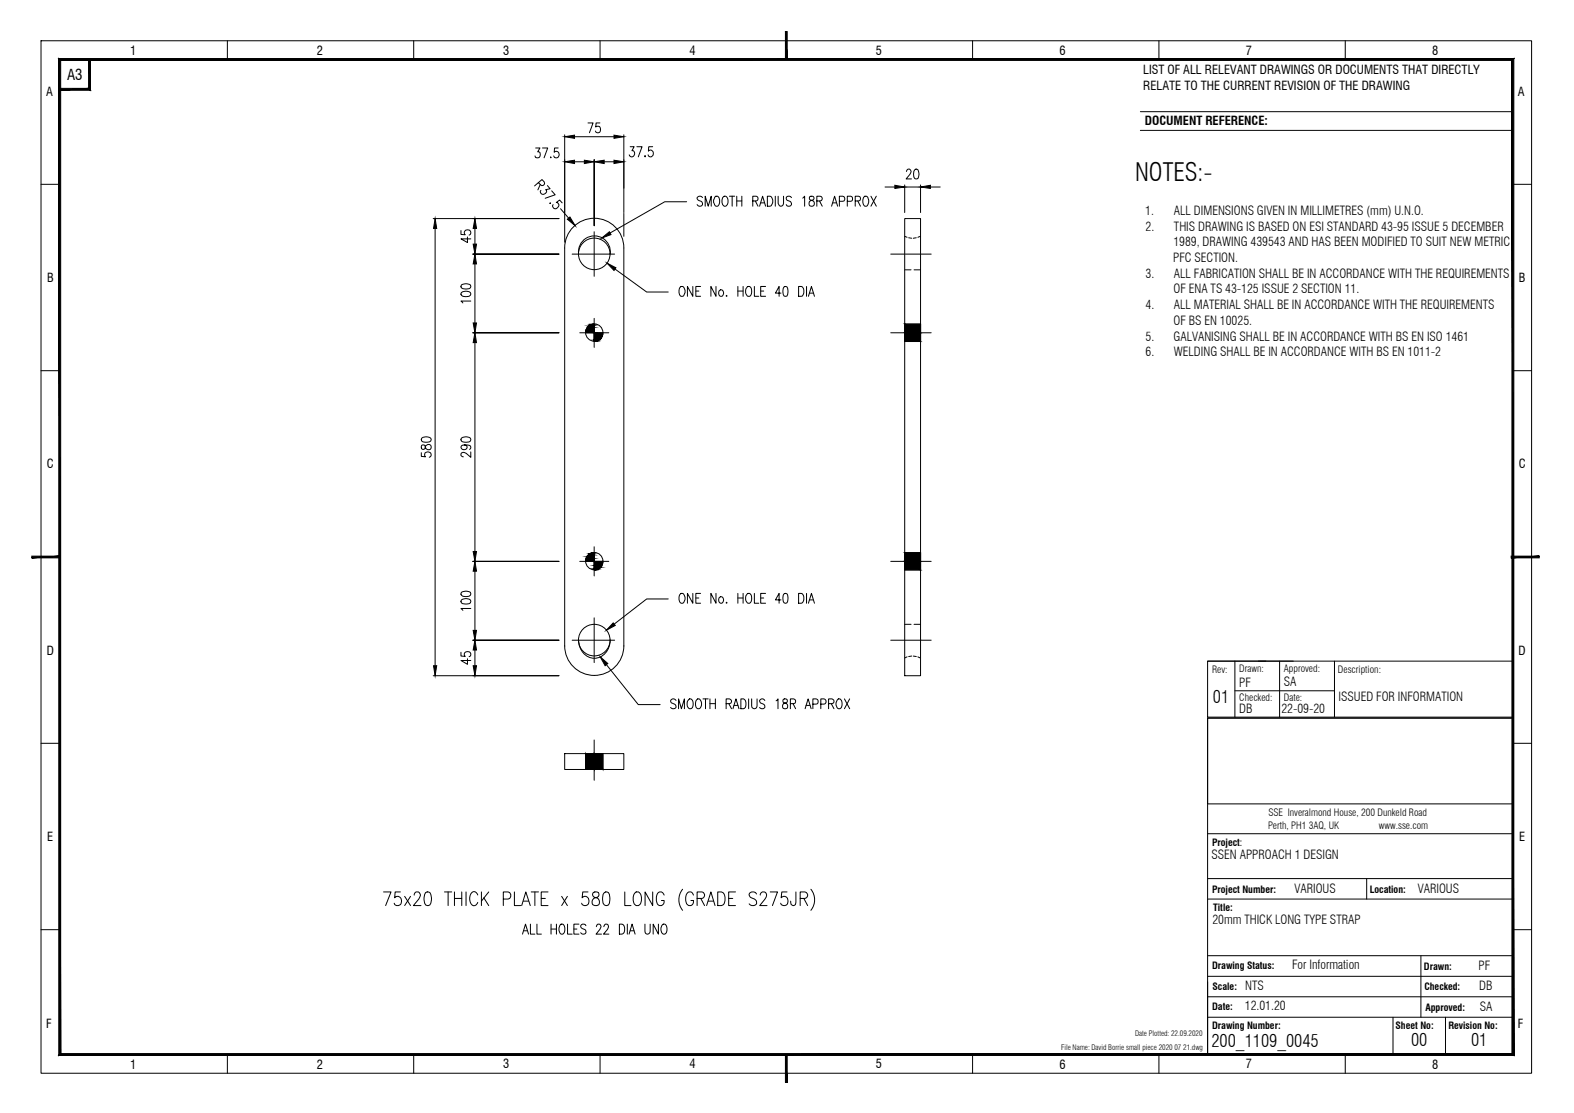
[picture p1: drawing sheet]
<svg xmlns="http://www.w3.org/2000/svg" width="420mm" height="297mm" viewBox="0 0 420 297" stroke-linecap="round" stroke-linejoin="round" font-family="sans-serif">
<!-- layer: Border -->
<g fill="none" stroke="#000" stroke-width=".27">
<path d="M304.4 29.8h99.4M304.4 34.8h99.4M322.4 176.4h81.4M345.2 176.4h-22.8v15h81.4M356.2 176.4v15M403.8 191.6h-81.4v89.8h81.4M403.8 213.5v18.1M322.4 222.5h81.4M322.4 234.5h81.4M322.4 239.9h81.4M364.8 234.5v5.4M322.4 255.1h81.4"/>
<path d="M379.3 255.1v16.4M322.4 260.6h81.4M322.4 266h81.4M322.4 271.5h81.4M371.8 271.5v9.9M385.9 271.5v9.9"/>
</g>
<!-- layer: Border Grid -->
<g fill="none" stroke="#000" stroke-width=".27">
<path d="M11 10.9h397.8v275.5h-397.8zM60.7 10.9v5M110.4 10.9v5M160.2 10.9v5M259.6 10.9v5M309.4 10.9v5M359.1 10.9v5M11 49.2h4.9M403.8 49.2h5M11 98.9h4.9M403.8 98.9h5M11 198.4h4.9"/>
<path d="M403.8 198.4h5M11 248.1h4.9M403.8 248.1h5M60.7 281.4v5M110.4 281.4v5M160.2 281.4v5M259.6 281.4v5M309.4 281.4v5M359.1 281.4v5"/>
</g>
<!-- layer: Border -->
<g fill="#000" stroke="#000" stroke-width=".27">
<path d="M15.7 15.6l.5 .5 387.9-.5zM16.2 16.1l387.9-.5-.5 .5zM404.1 15.6l-.5 .5 .5 265.6zM403.6 16.1l.5 265.6-.5-.5zM15.7 281.7h388.4l-.5-.5zM16.2 281.2h387.4l-387.9 .5zM15.7 15.6v266.1l.5-.5zM15.7 15.6l.5 .5v265.1z"/>
<path d="M15.9 23.6v.5l7.8-.5zM15.9 24.1l7.8-.5 .5 .5zM23.7 15.9v7.7l.5 .5zM23.7 15.9h.5v8.2z"/>
</g>
<!-- layer: 0 -->
<g fill="#000" stroke="#000" stroke-width=".27">
<path d="M209.7 8.4v7.5h.4zM209.7 8.4h.4v7.5z"/>
<path d="M8.5 148.9h7.4v-.5zM8.5 148.4h7.4l-7.4 .5z"/>
<path d="M403.4 148.9h7.5v-.5zM403.4 148.4h7.5l-7.5 .5z"/>
<path d="M209.7 281.4v7.5h.4zM209.7 281.4h.4v7.5z"/>
</g>
<path d="M329.6 176.4v15M335.9 176.4h2M341.6 176.4v15M403.8 176.4v15M322.4 191.6h81.4v22.9h-81.4zM329.6 184.4h26.6" fill="none" stroke="#000" stroke-width=".27"/>
<!-- layer: PDF6_EL-Steel -->
<g fill="none" stroke="#000" stroke-width=".27">
<path d="M241.5 58.3h4.2v122h-4.2zM150.7 66.1a7.9 7.9 0 0 1 7.9-7.8 7.9 7.9 0 0 1 7.9 7.8M150.7 66.2v106.2M166.5 66.2v106.2M241.5 63.1l.6 .2M241.5 72h1.7M242.6 63.5l.8 .1M244 72h1.7M244.6 63.5l-.8 .1M245.6 63.1l-.6 .2M241.5 86.5h4.2v4.6h-4.2zM241.5 147.5h4.2v4.6h-4.2z"/>
<path d="M150.7 172.4a7.9 7.9 0 0 0 7.9 7.9 7.9 7.9 0 0 0 7.9-7.9M241.5 166.6h1.7M242.1 175.3l-.6 .3M243.4 175.1l-.8 .1M243.8 175.1l.8 .1M244 166.6h1.7M245 175.3l.6 .3M150.7 201.1h15.8v4.3h-15.8zM156.3 201.1h4.6v4.3h-4.6z"/>
</g>
<!-- layer: PDF6_Text -->
<g fill="none" stroke="#000" stroke-width=".27">
<path d="M102.4 238h2l-1.5 3.7M106.9 238h-1.4l-.1 1.6a1.07 1.07 0 0 1 1.3-.2 1.07 1.07 0 0 1 .5 1.3 1.01 1.01 0 0 1-.8 1 1.01 1.01 0 0 1-1.2-.7M108 239.2l1.6 2.5M109.6 239.2l-1.6 2.5M110.6 238.9l.5-.9 .8 .2a1.15 1.15 0 0 1-.1 1.7l-1.5 1.8h2.1M113.6 238.2l.7-.2a1.84 1.84 0 0 1 .9 2.2l-.2 .8a.88 .88 0 0 1-1.4 .5 3.3 3.3 0 0 1 0-3.3zM118.6 238h2M119.6 238v3.7M121.3 238v3.7M121.3 239.8h2M123.3 238v3.7M124.4 238v3.7"/>
<path d="M127.5 238.9a1.01 1.01 0 0 0-1-.9 1.01 1.01 0 0 0-1 .9 2.07 2.07 0 0 0 1 2.8 1.17 1.17 0 0 0 1-.9M128.5 238v3.7M129.1 239.6l1.4 2.1M130.5 238l-2 2.5M134.4 239.9h1.2a.98 .98 0 0 0 .8-.9 .98 .98 0 0 0-.8-1h-1.2v3.7M137.3 238v3.7h1.7M141.8 238h1.9M142.8 238v3.7M144.5 239.8h1.1M146.3 238h-1.8v3.7h1.8M149.9 239.2l1.6 2.5M151.5 239.2l-1.6 2.5"/>
<path d="M157 238h-1.4l-.2 1.6a1.06 1.06 0 0 1 1.4-.2 1.06 1.06 0 0 1 .4 1.3 1.01 1.01 0 0 1-.8 1 1.01 1.01 0 0 1-1.1-.7M158.4 238.2a.8 .8 0 0 0 .2 1.2 1.19 1.19 0 0 1 1.4 .8 1.19 1.19 0 0 1-.7 1.5 1.06 1.06 0 0 1-1.3-.8 1.06 1.06 0 0 1 .9-1.3l.6-.2a.74 .74 0 0 0 .4-.7 .74 .74 0 0 0-.6-.7zM161.3 238.2l.7-.2a1.76 1.76 0 0 1 .8 2.2l-.4 1.3-.7 .2a1.63 1.63 0 0 1-.8-2.1l.1-.9zM166.8 238v3.7h1.6M169.6 238.2l.2-.2a1.62 1.62 0 0 1 1.4 2.3 1.1 1.1 0 0 1-.6 1.2 1.1 1.1 0 0 1-1.3-.3 2.83 2.83 0 0 1 .3-3zM174.2 238v3.7l-2-3.7v3.7M177.3 238.9a.98 .98 0 0 0-1-.9 .98 .98 0 0 0-1 .9 2.23 2.23 0 0 0 .8 2.8 1.07 1.07 0 0 0 1.2-1.4h-.7M182.2 237.3a4.5 4.5 0 0 0 0 5.6M185.1 238.9a.98 .98 0 0 0-1-.9 .98 .98 0 0 0-.9 .9 2.23 2.23 0 0 0 .7 2.8 1.05 1.05 0 0 0 1.2-1.4h-.7M186.1 239.8h1.3a.89 .89 0 0 0 .7-.9 .89 .89 0 0 0-.7-.9h-1.3v3.7M187.1 239.8l1 1.9M191.6 238h1a2.29 2.29 0 0 1 .4 3.5l-1.4 .2z"/>
<path d="M194.5 239.8h1.1M196.3 238h-1.8v3.7h1.8M202 238.6a1.05 1.05 0 0 0-1.1-.6 1.05 1.05 0 0 0-.9 .9l.6 .7a1.6 1.6 0 0 1 1.4 1.1v.5a1.24 1.24 0 0 1-2 0M202.9 238.9v-.2a.88 .88 0 0 1 1.5-.5 1.22 1.22 0 0 1-.2 1.7l-1.4 1.8h2M205.6 238h1.9l-1.3 3.7M210.1 238h-1.4l-.2 1.6a1.06 1.06 0 0 1 1.4-.2 1.06 1.06 0 0 1 .4 1.3 1.01 1.01 0 0 1-.8 1 1.01 1.01 0 0 1-1.1-.7M212.5 238l-.2 3.4a.68 .68 0 0 1-1.1 0l-.1-.9M213.6 239.8h1.3a.88 .88 0 0 0 .7-.9 .88 .88 0 0 0-.7-.9h-1.3v3.7M214.6 239.8l1 1.9M216.5 237.3a4.5 4.5 0 0 1 0 5.6M139.3 241.7l1.1-3.7 1.1 3.7M139.5 249.3l.8-2.7 .8 2.7"/>
<path d="M139.7 240.5h1.4M139.8 248.4h1M141.6 246.6v2.7h1.2M143.3 246.6v2.7h1.2M147.1 246.6v2.7M147.1 247.9h1.4M148.5 246.6v2.7M149.6 246.8l.2-.2a1.29 1.29 0 0 1 .9 2.1 .7 .7 0 0 1-1.1 .5l-.4-.9v-.6zM151.5 246.6v2.7h1.2M153.2 247.9h.8M154.5 246.6h-1.3v2.7h1.3M156.4 247.1a.7 .7 0 0 0-.9-.5 .7 .7 0 0 0-.4 .9l.9 .5a.68 .68 0 0 1 .4 .9 .68 .68 0 0 1-.9 .4l-.5-.4"/>
<path d="M159.2 247.3l.4-.7h.4l.3 .3a.86 .86 0 0 1-.2 1.1l-1 1.3h1.5M161.2 247.3v-.1a.66 .66 0 0 1 1-.4l.2 .6-.2 .6-1.1 1.3h1.4M165.3 246.6h.7a1.56 1.56 0 0 1 0 2.7h-.7zM167.5 246.6v2.7M167.9 249.3l.8-2.7 .8 2.7M168.3 248.4h.9M172.2 246.6v1.9a.7 .7 0 0 0 .7 .8 .7 .7 0 0 0 .7-.8v-1.9M175.8 246.6v2.7l-1.4-2.7v2.7M176.9 246.8l.2-.2a1.29 1.29 0 0 1 .9 2.1 .7 .7 0 0 1-.7 .6 .7 .7 0 0 1-.7-.6l-.2-1zM188.6 241.7l1.2-3.7 1.1 3.7M189 240.5h1.4"/>
</g>
<!-- layer: PDF6_EL-Holes -->
<g fill="none" stroke="#000" stroke-width=".27">
<path d="M152.7 67.8h11.4M154.5 67.8a4.3 4.3 0 0 1 4.2-4.9 4.3 4.3 0 0 1 4.2 4.9M158.6 61.8v11.9M154.8 88.8h7.7M158.6 85v7.7M154.8 149.8h7.7M158.6 145.9v7.8M152.7 170.9h11.4M158.6 164.9v11.9M162.9 170.8a4.2 4.2 0 0 1-1.9 4.1 4.2 4.2 0 0 1-4.4 .1 5.1 5.1 0 0 1-2.1-4.2"/>
<circle cx="158.6" cy="67.8" r="4.2"/>
<circle cx="158.6" cy="88.8" r="2.31"/>
<circle cx="158.6" cy="149.8" r="2.31"/>
<circle cx="158.6" cy="170.8" r="4.2"/>
</g>
<!-- layer: PDF6_EL-Centre-Line -->
<path d="M237.8 67.8h10.8M237.8 88.8h10.8M237.8 149.8h10.8M237.8 170.9h10.8M158.6 197.5v10.7" fill="none" stroke="#000" stroke-width=".27"/>
<!-- layer: PDF6_EL-Steel -->
<g fill="#000" stroke="#000" stroke-width=".27">
<path d="M241.5 86.5l4.2 2.3v-2.3zM241.5 86.5l4.2 2.3h-4.2z"/>
<path d="M241.5 88.8l4.2 2.3v-2.3zM241.5 88.8l4.2 2.3h-4.2z"/>
<path d="M241.5 147.5l4.2 2.3v-2.3zM241.5 147.5l4.2 2.3h-4.2z"/>
<path d="M241.5 149.8l4.2 2.3v-2.3zM241.5 149.8l4.2 2.3h-4.2z"/>
<path d="M156.3 201.1l2.3 4.3v-4.3zM156.3 201.1l2.3 4.3h-2.3z"/>
<path d="M158.6 201.1l2.3 4.3v-4.3zM158.6 201.1l2.3 4.3h-2.3z"/>
</g>
<!-- layer: PDF6_Dimensions -->
<g fill="none" stroke="#000" stroke-width=".27">
<path d="M143 39.5h1.1l-.6 1a.8 .8 0 0 1 .7 1.1 .8 .8 0 0 1-1.3 .3l-.1-.3M144.8 39.5h1.4l-1 2.6M149 39.5h-1l-.1 1.1a.81 .81 0 0 1 1.1 .1 .81 .81 0 0 1 0 1.1 .81 .81 0 0 1-1.1 .1l-.1-.3M150.7 36v28.6M153.4 36.5h10.5M157 32.8h1.3l-1 2.6M160.1 32.8h-1l-.1 1.1 .1-.1a.84 .84 0 0 1 1.2 .7 .84 .84 0 0 1-1.2 .8l-.2-.3M166.5 36v20.7M168.2 39.2h1.1l-.6 1a.77 .77 0 0 1 .6 1.2 .77 .77 0 0 1-1.3-.1M170 39.2h1.4l-1 2.7M174.2 39.2h-1l-.1 1.1a.87 .87 0 0 1 1.4 .5 .87 .87 0 0 1-1 1.1l-.3-.2-.2-.4M115.6 58.3h33.6"/>
<path d="M143.7 48.7l.6 .7a.62 .62 0 0 0 .9 0 .62 .62 0 0 0 .1-.8l-.6-.7-2 1.7M144.2 49.2l-.6 1.5M146.1 49.5l.7 .9-1.1 .2 .2 .2a.84 .84 0 0 1-.7 1.1 .84 .84 0 0 1-.9-.9l.1-.2M146.8 54.2l.1 .1zM147 41.9v.2zM147.3 50.9l.9 1.1-2.7 .9M149.6 55.7l3.9 4.5M150.1 54.1l-.7-.7-.9 .7 .1-.1a.84 .84 0 0 1 .2 1.4 .84 .84 0 0 1-1.3-.4l.1-.4M153.4 43.2h2.6M158.6 42.6v17.6v-17.6M161.3 43.2h2.6M166.5 56.9v6.2"/>
<path d="M172.1 41.7h.2l-.1 .2zM183.3 53.8h-5.9l-14.6 8.4M187.5 52.7a.76 .76 0 0 0-.8-.3 .76 .76 0 0 0-.6 .6l.4 .5 .6 .2a.75 .75 0 0 1 .2 1.3 .75 .75 0 0 1-1.2-.4M188.2 55v-2.6l.8 2.6 .9-2.6v2.6M190.9 52.5l.2-.1a1.14 1.14 0 0 1 1 1.6l-.1 .4a.7 .7 0 0 1-1.1 .5l-.2-.3a1.76 1.76 0 0 1 .2-2.1zM192.9 52.7a.79 .79 0 0 1 1-.3 .79 .79 0 0 1 .4 1v1a.78 .78 0 0 1-1 .6 .78 .78 0 0 1-.6-1zM194.7 52.4h1.4M195.4 52.4v2.6M196.7 52.4v2.6M196.7 53.6h1.3M198 52.4v2.6M200.9 53.6l1.2-.1 .2-.4v-.5l-.4-.2h-1v2.6"/>
<path d="M201.6 53.6l.7 1.4M202.8 55l.8-2.6 .8 2.6M203.1 54.1h.9M204.8 52.4h.8a1.56 1.56 0 0 1 0 2.6h-.8zM207 52.4v2.6M207.7 52.4v1.9a.72 .72 0 0 0 .7 .7 .72 .72 0 0 0 .8-.7v-1.9M211.3 52.7a.73 .73 0 0 0-.8-.4 .73 .73 0 0 0-.6 .7l.1 .4 1.1 .4a.7 .7 0 0 1-.3 1.2l-.8-.1-.1-.3M214.3 52.9l.5-.5v2.6M216.1 52.5a.6 .6 0 0 0 .3 .9 .84 .84 0 0 1 1 .9 .84 .84 0 0 1-1.3 .6l-.1-.4a1.16 1.16 0 0 1 1.2-1.2l.1-.6a.74 .74 0 0 0-1.2-.2zM218 53.6l1.3-.1 .2-.4-.2-.6-1.3-.1v2.6M218.8 53.6l.7 1.4M222 55l.8-2.6 .8 2.6"/>
<path d="M222.3 54.1h1M224.1 53.7l1.2-.1 .2-.3a.71 .71 0 0 0-.6-.9h-.8v2.6M226.2 53.7l1.2-.1 .2-.3a.67 .67 0 0 0-.5-.9h-.9v2.6M228.3 53.6h.9a.65 .65 0 0 0 .5-.6 .65 .65 0 0 0-.5-.6h-.9v2.6M229 53.6l.7 1.4M230.7 52.5l.6-.1a1.74 1.74 0 0 1 0 2.6 1.27 1.27 0 0 1-.9-2zM232.5 52.4l1.4 2.6M233.9 52.4l-1.4 2.6M236.2 49.9h2.7M241.5 49.4v7.3M241.5 49.9h4.2M242 45.8v-.1a.62 .62 0 0 1 1-.4l.1 .1a.86 .86 0 0 1-.2 1.1l-1 1.3h1.4"/>
<path d="M244.2 45.3l.5-.2a1.97 1.97 0 0 1 .3 2.6l-.5 .1a1.12 1.12 0 0 1-.6-1.5zM245.7 49.4v7.3M248.4 49.9h2.6M116.1 61v116.7M123 61.5v1.1l1.2 .1a.8 .8 0 0 1 .1-1.1 .8 .8 0 0 1 1.1 0 .8 .8 0 0 1 0 1.1h-.2M123.2 78.1a1.82 1.82 0 0 1 2.5 .3v.1a1.65 1.65 0 0 1-2.7 0zM123.2 76a2.48 2.48 0 0 1 2.3 0l.2 .5a1.72 1.72 0 0 1-2.7 0zM124.8 63.2v1.5l-1.8-.9h2.7M126.8 61v4.2M126.8 70.4v15.8M149.2 67.8h-23h23M164.2 71.8l8.4 6.1h5.8"/>
<path d="M181.6 76.6l.6-.1a1.63 1.63 0 0 1 0 2.6h-.4a1.82 1.82 0 0 1-.2-2.5zM184.9 76.5v2.6l-1.4-2.6v2.6M185.7 77.7h.8M187 76.5h-1.3v2.6h1.3M191.1 76.5v2.6l-1.3-2.6v2.6M191.9 77.7a.61 .61 0 0 1 .6-.4 .61 .61 0 0 1 .5 .4 .84 .84 0 0 1 .1 1 .84 .84 0 0 1-1 .3l-.3-.6zM193.9 78.8l.2 .2-.2 .1zM197 77.7h1.4M197 76.5v2.6M198.4 76.5v2.6M199.5 76.6l.2-.1a1.14 1.14 0 0 1 .9 1.6 .78 .78 0 0 1-.5 1 .78 .78 0 0 1-1-.7l-.1-.3a1.52 1.52 0 0 1 .5-1.5zM201.4 76.5v2.6h1.2"/>
<path d="M203.1 77.7h.8M204.4 76.5h-1.3v2.6h1.3M208.5 78.2h-1.5l1-1.7v2.6M209.3 76.6l.5-.1a1.6 1.6 0 0 1 .5 2.1l-.2 .4-.5 .1a1.54 1.54 0 0 1-.5-2.1zM213.2 76.5a1.35 1.35 0 0 1 1.4 .7 1.35 1.35 0 0 1-.2 1.5l-.2 .3-1 .1zM215.3 76.5v2.6M215.8 79.1l.8-2.6 .8 2.6M216.1 78.2h1M125.7 80.3h-2.7l.6 .6M126.2 88.8h23h-23M126.8 91.4v55.8M112.6 118.8l-.1 .7a.51 .51 0 0 0 .4 .5 .51 .51 0 0 0 .5-.4 .84 .84 0 0 1 .8-1 .84 .84 0 0 1 .9 .9 .88 .88 0 0 1-1.1 .5 .88 .88 0 0 1-.6-1l-.3-.3z"/>
<path d="M112.6 116.9a1.82 1.82 0 0 1 2.5 .3v.2a1.22 1.22 0 0 1-1.5 .6l-1-.3zM123.2 116.9a1.82 1.82 0 0 1 2.5 .3v.2a1.14 1.14 0 0 1-1.5 .6l-1-.3zM123.9 118.7l.7 .3a.75 .75 0 0 1-.7 1 .75 .75 0 0 1-.7-1 2.58 2.58 0 0 1 2.3 0 .59 .59 0 0 1-.2 .9M112.5 120.8v1l1.1 .1a.81 .81 0 0 1 0-1.1 .81 .81 0 0 1 1.2 0 .81 .81 0 0 1 0 1.1l-.2 .1M125.7 120.6v1.4l-1.6-1.2a.63 .63 0 0 0-1 .2 .63 .63 0 0 0 .5 .9h.1M123.2 158.1a2.48 2.48 0 0 1 2.3 0l.2 .5a1.65 1.65 0 0 1-2.7 0zM126.2 149.8h23h-23M126.8 152.4v15.8M178.4 159.9h-5.8l-8.6 6.6M181.6 158.5l.6-.1a1.63 1.63 0 0 1 0 2.6 1.12 1.12 0 0 1-.9-1.6zM184.9 158.4v2.6l-1.4-2.6v2.6M185.7 159.6h.8"/>
<path d="M187 158.4h-1.3v2.6h1.3M191.1 158.4v2.6l-1.3-2.6v2.6M191.9 159.6a.61 .61 0 0 1 .6-.4 .61 .61 0 0 1 .5 .4 .81 .81 0 0 1 .1 1 .81 .81 0 0 1-1 .3l-.3-.7zM197 158.4v2.6M197 159.6h1.4M198.4 158.4v2.6M199.5 158.5l.2-.1a1.14 1.14 0 0 1 .9 1.6 .78 .78 0 0 1-.5 1 .78 .78 0 0 1-1-.6l-.1-.4a1.52 1.52 0 0 1 .5-1.5zM201.4 158.4v2.6h1.2M203.1 159.6h.8M204.4 158.4h-1.3v2.6h1.3M209.3 158.5l.5-.1a1.22 1.22 0 0 1 .5 1.5l-.2 1-.5 .1a1.27 1.27 0 0 1-.6-1.5zM213.2 158.4a1.35 1.35 0 0 1 1.4 .7 1.35 1.35 0 0 1-.2 1.5l-.5 .4h-.7z"/>
<path d="M215.3 158.4v2.6M123 174.1v1l1.2 .1a.79 .79 0 0 1 .1-1.1 .79 .79 0 0 1 1 0 .79 .79 0 0 1 .1 1.1l-.2 .1M123.2 160.1a1.82 1.82 0 0 1 2.5 .3v.2a1.14 1.14 0 0 1-1.5 .6l-1-.3zM124.8 175.8v1.5l-1.8-1h2.7M125.7 162.4h-2.7l.6 .5M126.2 170.9h23h-23M126.8 173.5v4.2M161.9 177.4l8.5 10.6h5.8M193.9 160.7l.2 .2-.2 .1zM208.5 160.1h-1.5l1-1.7v2.6M215.8 161l.8-2.6 .8 2.6M216.1 160.1h1"/>
<path d="M115.6 180.3h33.6M180.5 186.9a.72 .72 0 0 0-1-.4 .72 .72 0 0 0-.4 .9l1.1 .6a.63 .63 0 0 1 .2 .7 .63 .63 0 0 1-.5 .4h-.4l-.5-.3M181.1 189.1v-2.6l.8 2.6 .8-2.6v2.6M183.8 186.7l.3-.2a1.43 1.43 0 0 1 1 1.1 1.43 1.43 0 0 1-.5 1.4l-.2 .1a1.36 1.36 0 0 1-1.1-1 1.36 1.36 0 0 1 .5-1.4zM186 186.7l.3-.2a1.43 1.43 0 0 1 1 1.1 1.43 1.43 0 0 1-.5 1.4 .8 .8 0 0 1-.8 0 .8 .8 0 0 1-.3-.8v-1zM187.6 186.5h1.4M188.3 186.5v2.6M189.5 186.5v2.6M189.5 187.8h1.5M191 186.5v2.6M193.8 187.8l1.3-.1 .2-.4-.2-.6-1.3-.2v2.6M194.5 187.8l.8 1.3"/>
<path d="M195.7 189.1l.8-2.6 .8 2.6M195.9 188.3h1.1M197.8 186.5a1.41 1.41 0 0 1 1.4 .9 1.41 1.41 0 0 1-.5 1.6l-.9 .1zM199.8 186.5v2.6M200.6 186.5v1.9a.72 .72 0 0 0 .8 .8 .72 .72 0 0 0 .7-.8v-1.9M204.2 186.9a.73 .73 0 0 0-.8-.4 .73 .73 0 0 0-.6 .7l.2 .4 .9 .4a.64 .64 0 0 1-.2 1.1h-.4l-.5-.3M207.2 187l.5-.5v2.6M209.1 186.7l-.1 .5 .3 .4a.8 .8 0 0 1 1 .9 .8 .8 0 0 1-1.3 .4l-.1-.2a.9 .9 0 0 1 1-1.1l.2-.2a.59 .59 0 0 0-.3-.9zM211 187.8l1.2-.1 .2-.4-.2-.6-1.2-.2v2.6M211.7 187.8l.7 1.3M214.9 189.1l.8-2.6 .8 2.6M215.2 188.3h1"/>
<path d="M217 187.9h.9l.3-.1 .2-.4a.7 .7 0 0 0-.5-.9h-.9v2.6M219.1 187.9h.9a.72 .72 0 0 0 .5-.7 .72 .72 0 0 0-.5-.7h-.9v2.6M221.2 187.8h.9a.65 .65 0 0 0 .5-.6 .65 .65 0 0 0-.5-.7h-.9v2.6M221.9 187.8l.7 1.3M223.6 186.7l.2-.2a1.18 1.18 0 0 1 1 1.7 .75 .75 0 0 1-.5 .9 .75 .75 0 0 1-1-.5 1.63 1.63 0 0 1 .3-1.9zM225.4 186.5l1.4 2.6M226.8 186.5l-1.4 2.6"/>
</g>
<g fill="#000" stroke="#000" stroke-width=".27">
<path d="M150.7 36.5l2.7-.4v.8zM163.9 36.1l2.6 .4-2.6 .4zM151.5 58.5l.6-.6 1.4 2.3zM150.7 43.2l2.7-.4v.8zM156 42.8l2.6 .4-2.6 .4zM158.6 43.2l2.7-.4v.8zM163.9 42.8l2.6 .4-2.6 .4zM238.9 49.4l2.6 .5-2.6 .4zM245.7 49.9l2.7-.5v.9zM116.1 58.3l.5 2.7h-.9zM126.8 67.8l.4 2.6h-.9zM126.3 65.2h.9l-.4 2.6z"/>
<path d="M126.8 58.3l.4 2.7h-.9zM160.6 63.5l2.1-1.7 .4 .8zM162 70.2l2.4 1.3-.5 .7zM126.8 88.8l.4 2.6h-.9zM126.3 86.2h.9l-.4 2.6zM126.8 149.8l.4 2.6h-.9zM126.3 147.2h.9l-.4 2.6zM115.7 177.7h.9l-.5 2.6zM126.3 177.7h.9l-.4 2.6zM126.8 170.9l.4 2.6h-.9zM126.3 168.2h.9l-.4 2.7zM160.2 175.3l2 1.8-.7 .6z"/>
<path d="M163.7 166.2l.5 .7-2.3 1.3z"/>
</g>
<!-- layer: PDF6_EL-Holes -->
<g fill="#000" stroke="#000" stroke-width=".27">
<path d="M158.2 86.5h.4zM158.6 91h.8zM158.2 147.5h.4z"/>
<path d="M158.2 86.5l.4 .1zM157.8 86.6h.8zM157.8 86.6l.8 .2v-.2zM157.5 86.8l.3-.2 .8 .2zM157.5 86.8l1.1 .2v-.2zM157.2 87l.3-.2 1.1 .2zM157.2 87l1.4 .3v-.3zM156.8 87.3l.4-.3 1.4 .3zM156.8 87.3l1.8 .4v-.4zM156.8 87.3l1.8 .4h-2zM156.6 87.7l2 .3v-.3zM156.6 87.7l2 .3h-2.2zM156.4 88l2.2 .4v-.4zM156.4 88l2.2 .4h-2.2zM156.4 88.4l2.2 .4v-.4zM156.4 88.4l2.2 .4h-2.3z"/>
<path d="M158.6 91l.4 .1zM158.6 91.1h.4z"/>
<path d="M158.6 88.8l2.3 .4v-.4zM158.6 88.8l2.3 .4h-2.3zM158.6 89.2l2.2 .4 .1-.4zM158.6 89.2l2.2 .4h-2.2zM158.6 89.6l2 .4 .2-.4zM158.6 89.6l2 .4h-2zM158.6 90l1.8 .3 .2-.3zM158.6 90l1.8 .3h-1.8zM158.6 90.3l1.5 .3 .3-.3zM158.6 90.3l1.5 .3h-1.5zM158.6 90.6l1.2 .2 .3-.2zM158.6 90.6l1.2 .2h-1.2zM158.6 90.8l.8 .2 .4-.2zM158.6 90.8l.8 .2h-.8z"/>
<path d="M158.2 147.5l.4 .2zM157.8 147.7h.8zM157.8 147.7l.8 .1zM157.5 147.8h1.1zM157.5 147.8l1.1 .3v-.3zM157.5 147.8l1.1 .3h-1.4zM157.2 148.1l1.4 .2v-.2zM156.8 148.3l.4-.2 1.4 .2zM156.8 148.3l1.8 .3v-.3zM156.8 148.3l1.8 .3h-2zM156.6 148.6l2 .5v-.5zM156.6 148.6l2 .5h-2.2zM156.4 149.1l2.2 .3v-.3zM156.4 149.1l2.2 .3h-2.2zM156.4 149.4l2.2 .4v-.4zM156.4 149.4l2.2 .4h-2.3z"/>
<path d="M158.6 152.1h.4zM158.6 152l.4 .1zM158.6 152h.8z"/>
<path d="M158.6 149.8l2.3 .4v-.4zM158.6 149.8l2.3 .4h-2.3zM158.6 150.2l2.2 .4 .1-.4zM158.6 150.2l2.2 .4h-2.2zM158.6 150.6l2 .4 .2-.4zM158.6 150.6l2 .4h-2zM158.6 151l1.8 .3 .2-.3zM158.6 151l1.8 .3h-1.8zM158.6 151.3l1.5 .3 .3-.3zM158.6 151.3l1.5 .3h-1.5zM158.6 151.6l1.2 .2 .3-.2zM158.6 151.6l1.2 .2h-1.2zM158.6 151.8l.8 .2 .4-.2zM158.6 151.8l.8 .2h-.8z"/>
</g>
<text font-size="6.7" x="303" y="48.2">NOTES:-</text>
<g font-size="4.7">
<text x="323.8" y="187.6">01</text>
<text x="323.4" y="279.4">200_1109_0045</text>
<text x="376.7" y="279.2">00</text>
<text x="392.7" y="279.2">01</text>
</g>
<text font-size="4" x="17.9" y="21.3">A3</text>
<g font-size="3.3">
<text x="34.7" y="14.6">1</text>
<text x="84.6" y="14.6">2</text>
<text x="134.3" y="14.6">3</text>
<text x="184.1" y="14.6">4</text>
<text x="233.8" y="14.6">5</text>
<text x="282.9" y="14.6">6</text>
<text x="332.6" y="14.6">7</text>
<text x="382.3" y="14.6">8</text>
<text x="305.2" y="19.8">LIST OF ALL RELEVANT DRAWINGS OR DOCUMENTS THAT DIRECTLY</text>
<text x="305.2" y="24">RELATE TO THE CURRENT REVISION OF THE DRAWING</text>
<text x="12.3" y="25.6">A</text>
<text x="405.2" y="25.6">A</text>
<text x="305.6" y="33.5">DOCUMENT REFERENCE:</text>
<text x="305.7" y="57.3">1.</text>
<text x="313.4" y="57.3">ALL DIMENSIONS GIVEN IN MILLIMETRES (mm) U.N.O.</text>
<text x="305.8" y="61.6">2.</text>
<text x="313.2" y="65.7">1989, DRAWING 439543 AND HAS BEEN MODIFIED TO SUIT NEW METRIC</text>
<text x="313.4" y="61.6">THIS DRAWING IS BASED ON ESI STANDARD 43-95 ISSUE 5 DECEMBER</text>
<text x="313.2" y="69.9">PFC SECTION.</text>
<text x="12.6" y="75.3">B</text>
<text x="305.8" y="74.1">3.</text>
<text x="313.4" y="74.1">ALL FABRICATION SHALL BE IN ACCORDANCE WITH THE REQUIREMENTS</text>
<text x="405.4" y="75.3">B</text>
<text x="305.8" y="82.5">4.</text>
<text x="313.3" y="78.3">OF ENA TS 43-125 ISSUE 2 SECTION 11.</text>
<text x="313.4" y="82.5">ALL MATERIAL SHALL BE IN ACCORDANCE WITH THE REQUIREMENTS</text>
<text x="313.3" y="86.7">OF BS EN 10025.</text>
<text x="305.8" y="90.9">5.</text>
<text x="305.8" y="95.1">6.</text>
<text x="313.3" y="90.9">GALVANISING SHALL BE IN ACCORDANCE WITH BS EN ISO 1461</text>
<text x="313.3" y="95.1">WELDING SHALL BE IN ACCORDANCE WITH BS EN 1011-2</text>
<text x="12.5" y="125">C</text>
<text x="405.4" y="125">C</text>
<text x="12.5" y="174.8">D</text>
<text x="405.4" y="174.8">D</text>
<text x="330.8" y="183.2">PF</text>
<text x="342.7" y="183.1">SA</text>
<text x="330.8" y="190.3">DB</text>
<text x="342" y="190.3">22-09-20</text>
<text x="357.3" y="187.1">ISSUED FOR INFORMATION</text>
<text x="12.6" y="224.5">E</text>
<text x="405.5" y="224.5">E</text>
<text x="323.4" y="229.2">SSEN APPROACH 1 DESIGN</text>
<text x="345.6" y="238.3">VARIOUS</text>
<text x="378.4" y="238.3">VARIOUS</text>
<text x="323.6" y="246.7">20mm THICK LONG TYPE STRAP</text>
<text x="344.9" y="258.7">For Information</text>
<text x="394.7" y="258.8">PF</text>
<text x="332.3" y="269.7">12.01.20</text>
<text x="332.4" y="264.2">NTS</text>
<text x="394.8" y="264.3">DB</text>
<text x="395" y="269.7">SA</text>
<text x="12.3" y="274.2">F</text>
<text x="405.2" y="274.2">F</text>
<text x="34.7" y="285.2">1</text>
<text x="84.6" y="285.2">2</text>
<text x="134.3" y="285.2">3</text>
<text x="184.1" y="285.2">4</text>
<text x="233.8" y="285.2">5</text>
<text x="282.9" y="285.2">6</text>
<text x="332.6" y="285.2">7</text>
<text x="382.3" y="285.2">8</text>
</g>
<g font-size="2.7">
<text x="323.6" y="179.7">Rev:</text>
<text x="330.8" y="179.3">Drawn:</text>
<text x="342.7" y="179.3">Approved:</text>
<text x="357.2" y="179.7">Description:</text>
<text x="330.8" y="187.2">Checked:</text>
<text x="342.7" y="187.2">Date:</text>
<text x="338.5" y="221.1">Perth, PH1 3AQ, UK</text>
<text x="338.6" y="217.8">SSE Inveralmond House, 200 Dunkeld Road</text>
<text x="368.1" y="221.1">www.sse.com</text>
</g>
<g font-size="2.6">
<text x="323.5" y="225.8">Project:</text>
<text x="323.5" y="238.3">Project Number:</text>
<text x="365.6" y="238.3">Location:</text>
<text x="323.8" y="243.1">Title:</text>
<text x="323.5" y="258.7">Drawing Status:</text>
<text x="380.1" y="258.8">Drawn:</text>
<text x="323.5" y="269.6">Date:</text>
<text x="323.7" y="264.2">Scale:</text>
<text x="380.2" y="264.3">Checked:</text>
<text x="380.5" y="269.7">Approved:</text>
<text x="323.5" y="274.5">Drawing Number:</text>
<text x="372.5" y="274.5">Sheet No:</text>
<text x="386.6" y="274.5">Revision No:</text>
</g>
<g font-size="2">
<text x="283.2" y="280.1">File Name: David Borrie small piece 2020 07 21.dwg</text>
<text x="303" y="276.6">Date Plotted: 22.09.2020</text>
</g>
</svg>
